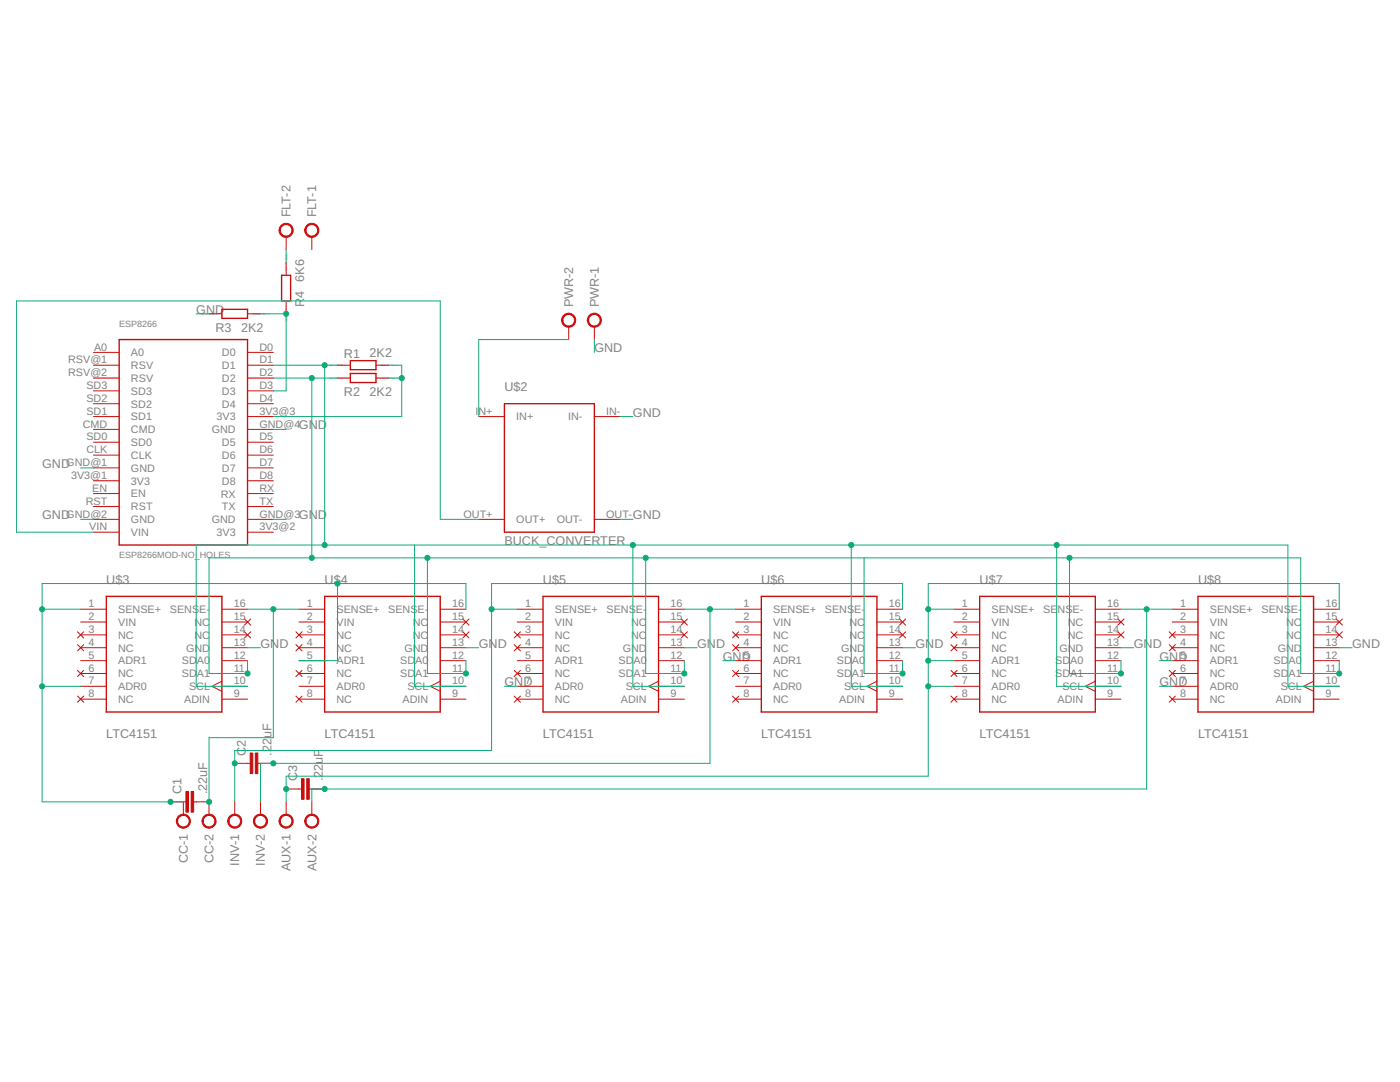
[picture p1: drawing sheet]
<svg xmlns="http://www.w3.org/2000/svg" width="279mm" height="216mm" viewBox="0 0 279 216" stroke-linecap="round" stroke-linejoin="round" font-family="sans-serif">
<g fill="none" stroke="#c90d0c" stroke-width=".2">
<path d="M57.1 47.2v2.6M57.1 52.4v2.5M62.2 47.2v2.6M18.6 72.9h5.2M18.6 75.4h5.2M18.6 70.3h5.2M18.6 78h5.2M41.7 62.6h2.6M49.4 72.9h5.1M49.4 75.4h5.1M49.4 70.3h5.1M49.4 78h5.1"/>
<path d="M49.4 62.6h2.6M57.1 60v2.6M67.4 72.9h2.5M67.4 75.4h2.5M75 72.9h2.6M75 75.4h2.6M113.5 65.2v2.6M118.6 65.2v2.6M18.6 83.1h5.2M18.6 80.6h5.2M18.6 85.7h5.2M18.6 88.2h5.2"/>
<path d="M18.6 90.8h5.2M18.6 93.4h5.2M18.6 95.9h5.2M18.6 98.5h5.2M49.4 83.1h5.1M49.4 80.6h5.1M49.4 85.7h5.1M49.4 88.2h5.1M49.4 90.8h5.1M49.4 93.4h5.1M49.4 95.9h5.1M49.4 98.5h5.1"/>
<path d="M95.5 83.1h5.2M118.6 83.1h5.1M18.6 103.6h5.2M18.6 101.1h5.2M18.6 106.2h5.2M49.4 103.6h5.1M49.4 101.1h5.1M49.4 106.2h5.1M95.5 103.6h5.2M118.6 103.6h5.1M15.5 126.1l1.2 1.2M15.5 128.6l1.2 1.3"/>
<path d="M15.5 133.8l1.2 1.2M15.5 138.9l1.2 1.2M16.1 121.6h5.1M16.1 124.1h5.1M16.1 126.7h5.1M16.1 129.2h5.1M16.1 131.8h5.1M16.1 134.4h5.1M16.1 136.9h5.1M16.1 139.5h5.1M16.7 126.1l-1.2 1.2M16.7 128.6l-1.2 1.3"/>
<path d="M16.7 133.8l-1.2 1.2M16.7 138.9l-1.2 1.2M44.3 121.6h5.1M44.3 124.1h5.1M44.3 126.7h5.1M44.3 129.2h5.1M44.3 131.8h5.1M44.3 134.4h5.1M44.3 136.9h5.1M44.3 139.5h5.1M44.3 135.9l-2 1 2 1M48.8 123.5l1.2 1.2"/>
<path d="M48.8 126.1l1.2 1.2M50 123.5l-1.2 1.2M50 126.1l-1.2 1.2M59.1 126.1l1.2 1.2M59.1 128.6l1.2 1.3M59.1 133.8l1.2 1.2M59.1 138.9l1.2 1.2M59.7 121.6h5.1M59.7 124.1h5.1M59.7 126.7h5.1M59.7 129.2h5.1M59.7 131.8h5.1"/>
<path d="M59.7 134.4h5.1M59.7 136.9h5.1M59.7 139.5h5.1M60.3 126.1l-1.2 1.2M60.3 128.6l-1.2 1.3M60.3 133.8l-1.2 1.2M60.3 138.9l-1.2 1.2M87.9 121.6h5.1M87.9 124.1h5.1M87.9 126.7h5.1M87.9 129.2h5.1M87.9 131.8h5.1"/>
<path d="M87.9 134.4h5.1M87.9 136.9h5.1M87.9 139.5h5.1M87.9 135.9l-2 1 2 1M92.4 123.5l1.2 1.2M92.4 126.1l1.2 1.2M93.6 123.5l-1.2 1.2M93.6 126.1l-1.2 1.2M102.6 126.1l1.3 1.2M102.6 128.6l1.3 1.3M102.6 133.8l1.3 1.2M102.6 138.9l1.3 1.2"/>
<path d="M103.2 121.6h5.2M103.2 124.1h5.2M103.2 126.7h5.2M103.2 129.2h5.2M103.2 131.8h5.2M103.2 134.4h5.2M103.2 136.9h5.2M103.2 139.5h5.2M103.9 126.1l-1.3 1.2M103.9 128.6l-1.3 1.3M103.9 133.8l-1.3 1.2M103.9 138.9l-1.3 1.2"/>
<path d="M131.4 121.6h5.2M131.4 124.1h5.2M131.4 126.7h5.2M131.4 129.2h5.2M131.4 131.8h5.2M131.4 134.4h5.2M131.4 136.9h5.2M131.4 139.5h5.2M131.4 135.9l-2 1 2 1M136 123.5l1.2 1.2M136 126.1l1.2 1.2M137.2 123.5l-1.2 1.2"/>
<path d="M137.2 126.1l-1.2 1.2M146.2 133.8l1.2 1.2M146.2 126.1l1.2 1.2M146.2 128.6l1.2 1.3M146.2 138.9l1.2 1.2M146.8 121.6h5.1M146.8 124.1h5.1M146.8 126.7h5.1M146.8 129.2h5.1M146.8 131.8h5.1M146.8 134.4h5.1M146.8 136.9h5.1"/>
<path d="M146.8 139.5h5.1M147.4 126.1l-1.2 1.2M147.4 128.6l-1.2 1.3M147.4 133.8l-1.2 1.2M147.4 138.9l-1.2 1.2M175 121.6h5.1M175 124.1h5.1M175 126.7h5.1M175 129.2h5.1M175 131.8h5.1M175 134.4h5.1M175 136.9h5.1"/>
<path d="M175 139.5h5.1M175 135.9l-2 1 2 1M179.5 123.5l1.2 1.2M179.5 126.1l1.2 1.2M180.7 123.5l-1.2 1.2M180.7 126.1l-1.2 1.2M189.8 126.1l1.2 1.2M189.8 128.6l1.2 1.3M189.8 133.8l1.2 1.2M189.8 138.9l1.2 1.2M190.4 121.6h5.1M190.4 124.1h5.1"/>
<path d="M190.4 126.7h5.1M190.4 129.2h5.1M190.4 131.8h5.1M190.4 134.4h5.1M190.4 136.9h5.1M190.4 139.5h5.1M191 126.1l-1.2 1.2M191 128.6l-1.2 1.3M191 133.8l-1.2 1.2M191 138.9l-1.2 1.2M218.6 121.6h5.1M218.6 124.1h5.1"/>
<path d="M218.6 126.7h5.1M218.6 129.2h5.1M218.6 131.8h5.1M218.6 134.4h5.1M218.6 136.9h5.1M218.6 139.5h5.1M218.6 135.9l-2 1 2 1M223.1 123.5l1.2 1.2M223.1 126.1l1.2 1.2M224.3 123.5l-1.2 1.2M224.3 126.1l-1.2 1.2M233.3 126.1l1.3 1.2"/>
<path d="M233.3 128.6l1.3 1.3M233.3 133.8l1.3 1.2M233.3 138.9l1.3 1.2M234 121.6h5.1M234 124.1h5.1M234 126.7h5.1M234 129.2h5.1M234 131.8h5.1M234 134.4h5.1M234 136.9h5.1M234 139.5h5.1M234.6 126.1l-1.3 1.2"/>
<path d="M234.6 128.6l-1.3 1.3M234.6 133.8l-1.3 1.2M234.6 138.9l-1.3 1.2M262.1 121.6h5.2M262.1 124.1h5.2M262.1 126.7h5.2M262.1 129.2h5.2M262.1 131.8h5.2M262.1 134.4h5.2M262.1 136.9h5.2M262.1 139.5h5.2M262.1 135.9l-1.9 1 1.9 1"/>
<path d="M266.7 123.5l1.2 1.2M266.7 126.1l1.2 1.2M267.9 123.5l-1.2 1.2M267.9 126.1l-1.2 1.2M34 160h3.1M36.6 160v2.6M38.7 160h3v2.6M46.8 160v2.6M46.8 152.3h3.1M51.5 152.3h3M52 160v2.6M57.1 160v2.6"/>
<path d="M57.1 157.4h3.1M61.7 157.4h3.1M62.2 160v2.6"/>
</g>
<path d="M56.2 54.9h1.8v5.1h-1.8zM23.8 67.8h25.6v41h-25.6zM44.3 61.7h5.1v1.8h-5.1zM69.9 72h5.1v1.8h-5.1zM69.9 74.5h5.1v1.8h-5.1zM100.7 80.6h17.9v25.6h-17.9zM21.2 119h23.1v23.1h-23.1zM64.8 119h23.1v23.1h-23.1zM108.4 119h23v23.1h-23zM151.9 119h23.1v23.1h-23.1zM195.5 119h23.1v23.1h-23.1zM239.1 119h23v23.1h-23z" fill="none" stroke="#c90d0c" stroke-width=".28"/>
<g fill="#c90d0c" stroke="#c90d0c" stroke-width=".2">
<path d="M117.6 62.9a1.41 1.41 0 0 1 2.2 .3 1.41 1.41 0 0 1-.8 2.1 1.41 1.41 0 0 1-1.8-1.4h.3a1.15 1.15 0 0 1 1.7-1 1.15 1.15 0 0 1 .1 2 1.15 1.15 0 0 1-1.8-.7v-.3h-.3z" fill-rule="evenodd"/>
<path d="M112.5 62.9a1.41 1.41 0 0 1 2.2 .3 1.41 1.41 0 0 1-.8 2.1 1.41 1.41 0 0 1-1.8-1.4h.2a1.16 1.16 0 0 1 1.6-1.1 1.16 1.16 0 0 1 .3 1.9 1.16 1.16 0 0 1-1.8-.5l-.1-.3h-.2z" fill-rule="evenodd"/>
<path d="M35.6 162.9a1.42 1.42 0 0 1 2.2 .2 1.42 1.42 0 0 1-.8 2.1 1.42 1.42 0 0 1-1.8-1.3h.3a1.15 1.15 0 0 1 1.7-1 1.15 1.15 0 0 1 .1 1.9 1.15 1.15 0 0 1-1.8-.7v-.2h-.3z" fill-rule="evenodd"/>
<path d="M40.7 162.9a1.41 1.41 0 0 1 2.2 .2 1.41 1.41 0 0 1-.8 2.1 1.41 1.41 0 0 1-1.8-1.3h.3a1.15 1.15 0 0 1 1.7-1 1.15 1.15 0 0 1 .1 1.9 1.15 1.15 0 0 1-1.8-.7v-.2h-.3z" fill-rule="evenodd"/>
<path d="M45.8 162.9a1.41 1.41 0 0 1 2.3 .2 1.41 1.41 0 0 1-.9 2.1 1.41 1.41 0 0 1-1.8-1.3h.3a1.15 1.15 0 0 1 1.6-1.1 1.15 1.15 0 0 1 .3 1.9 1.15 1.15 0 0 1-1.9-.6v-.2h-.3z" fill-rule="evenodd"/>
<path d="M50.9 162.9a1.42 1.42 0 0 1 2.3 .2 1.42 1.42 0 0 1-.8 2.1 1.42 1.42 0 0 1-1.8-1.3h.2a1.16 1.16 0 0 1 1.7-1.1 1.16 1.16 0 0 1 .2 1.9 1.16 1.16 0 0 1-1.8-.6l-.1-.2h-.2z" fill-rule="evenodd"/>
<path d="M56.1 162.9a1.42 1.42 0 0 1 2.2 .2 1.42 1.42 0 0 1-.8 2.1 1.42 1.42 0 0 1-1.8-1.3h.2a1.16 1.16 0 0 1 1.7-1.1 1.16 1.16 0 0 1 .3 1.9 1.16 1.16 0 0 1-1.9-.6l-.1-.2h-.2z" fill-rule="evenodd"/>
<path d="M61.2 162.9a1.42 1.42 0 0 1 2.2 .2 1.42 1.42 0 0 1-.8 2.1 1.42 1.42 0 0 1-1.8-1.3h.3a1.16 1.16 0 0 1 1.6-1.1 1.16 1.16 0 0 1 .3 1.9 1.16 1.16 0 0 1-1.9-.6v-.2h-.3z" fill-rule="evenodd"/>
<path d="M61.2 45a1.41 1.41 0 0 1 2.2 .2 1.41 1.41 0 0 1-.8 2.1 1.41 1.41 0 0 1-1.8-1.3h.3a1.16 1.16 0 0 1 1.6-1.1 1.16 1.16 0 0 1 .3 1.9 1.16 1.16 0 0 1-1.9-.6v-.2h-.3z" fill-rule="evenodd"/>
<path d="M56.1 45a1.41 1.41 0 0 1 2.2 .2 1.41 1.41 0 0 1-.8 2.1 1.41 1.41 0 0 1-1.8-1.3h.2a1.16 1.16 0 0 1 1.7-1.1 1.16 1.16 0 0 1 .3 1.9 1.16 1.16 0 0 1-1.9-.6l-.1-.2h-.2z" fill-rule="evenodd"/>
</g>
<g fill="#c90d0c" stroke="#c90d0c" stroke-width=".2">
<path d="M38.1 157.9h.6v4.2h-.6z"/>
<path d="M37.1 157.9h.5v4.2h-.5z"/>
<path d="M50.9 150.3h.6v4.1h-.6z"/>
<path d="M49.9 150.3h.5v4.1h-.5z"/>
<path d="M61.2 155.4h.5v4.1h-.5z"/>
<path d="M60.2 155.4h.5v4.1h-.5z"/>
</g>
<g fill="none" stroke="#0dab76" stroke-width=".2">
<path d="M57.1 49.8v2.6M39.2 62.6h2.5M52 62.6h5.1v15.4h-2.6M54.5 75.4h12.9M54.5 72.9h12.9M62.2 75.4v35.9M64.8 72.9v35.9M77.6 72.9h2.6v10.2h-25.7M77.6 75.4h2.6M113.5 67.8h-18v15.3M118.6 67.8v2.5M16.1 93.4h2.5"/>
<path d="M54.5 85.7h2.6M123.7 83.1h2.6M16.1 103.6h2.5M54.5 103.6h2.6M67.4 116.4v15.4h-7.7M82.7 108.8v28.1h10.3M85.3 111.3v23.1h7.7v-2.6M95.5 103.6h-7.6v-43.6h-84.6v46.2h15.3M123.7 103.6h2.6M126.3 108.8v28.1h10.3M128.9 111.3v23.1h7.7v-2.6M169.9 108.8v28.1h10.2"/>
<path d="M172.4 111.3v23.1h7.7v-2.6M210.9 108.8v28.1h12.8M213.4 111.3v23.1h10.3v-2.6M8.4 136.9h7.7M8.4 121.6h7.7M49.4 129.2h2.6M49.4 136.9h-10.2v-28.1h217.8v28.1h10.3M49.4 121.6h10.3M49.4 131.8v2.6h-7.7v-23.1h217.9v23.1h7.7v-2.6M54.5 121.6v25.6h-12.8v12.8M93 129.2h2.5M93 121.6v-5.2h-84.6v43.6h28.2"/>
<path d="M98.1 121.6h5.1M100.7 136.9h2.5M136.6 129.2h2.5M136.6 121.6h10.2M141.7 121.6v30.7h-89.7v7.7M144.3 131.8h2.5M180.1 129.2h2.6M180.1 121.6v-5.2h-82v33.4h-51.3v10.2M185.3 136.9h5.1M185.3 131.8h5.1M185.3 121.6h5.1M223.7 129.2h2.6"/>
<path d="M223.7 121.6h10.3M228.8 121.6v35.8h-166.6v2.6M231.4 136.9h2.6M231.4 131.8h2.6M267.3 129.2h2.6M267.3 121.6v-5.2h-82v38.5h-128.2v5.1"/>
</g>
<g fill="#0dab76" stroke="#0dab76" stroke-width=".2">
<circle cx="8.4" cy="121.6" r=".51"/>
<circle cx="67.4" cy="116.4" r=".51"/>
<circle cx="8.4" cy="136.9" r=".51"/>
<circle cx="34" cy="160" r=".51"/>
<circle cx="54.5" cy="121.6" r=".51"/>
<circle cx="41.7" cy="160" r=".51"/>
<circle cx="98.1" cy="121.6" r=".51"/>
<circle cx="46.8" cy="152.3" r=".51"/>
<circle cx="141.7" cy="121.6" r=".51"/>
<circle cx="54.5" cy="152.3" r=".51"/>
<circle cx="185.3" cy="121.6" r=".51"/>
<circle cx="185.3" cy="131.8" r=".51"/>
<circle cx="185.3" cy="136.9" r=".51"/>
<circle cx="57.1" cy="157.4" r=".51"/>
<circle cx="228.8" cy="121.6" r=".51"/>
<circle cx="64.8" cy="157.4" r=".51"/>
<circle cx="180.1" cy="134.4" r=".51"/>
<circle cx="223.7" cy="134.4" r=".51"/>
<circle cx="267.3" cy="134.4" r=".51"/>
<circle cx="213.4" cy="111.3" r=".51"/>
<circle cx="136.6" cy="134.4" r=".51"/>
<circle cx="128.9" cy="111.3" r=".51"/>
<circle cx="93" cy="134.4" r=".51"/>
<circle cx="62.2" cy="75.4" r=".51"/>
<circle cx="85.3" cy="111.3" r=".51"/>
<circle cx="62.2" cy="111.3" r=".51"/>
<circle cx="49.4" cy="134.4" r=".51"/>
<circle cx="80.2" cy="75.4" r=".51"/>
<circle cx="210.9" cy="108.8" r=".51"/>
<circle cx="169.9" cy="108.8" r=".51"/>
<circle cx="126.3" cy="108.8" r=".51"/>
<circle cx="64.8" cy="72.9" r=".51"/>
<circle cx="64.8" cy="108.8" r=".51"/>
<circle cx="57.1" cy="62.6" r=".51"/>
</g>
<g font-size="2.5" fill="#808080">
<text x="58" y="43.4" transform="rotate(-90 58 43.4)">FLT-2</text>
<text x="63.1" y="43.4" transform="rotate(-90 63.1 43.4)">FLT-1</text>
<text x="60.7" y="56.2" transform="rotate(-90 60.7 56.2)">6K6</text>
<text x="60.7" y="59.5" transform="rotate(-90 60.7 59.5)">4</text>
<text x="39.2" y="62.6">GND</text>
<text x="60.7" y="61.3" transform="rotate(-90 60.7 61.3)">R</text>
<text x="114.4" y="61.3" transform="rotate(-90 114.4 61.3)">PWR-2</text>
<text x="119.5" y="61.3" transform="rotate(-90 119.5 61.3)">PWR-1</text>
<text x="43" y="66.2">R3</text>
<text x="48.1" y="66.2">2K2</text>
<text x="68.6" y="71.4">R1</text>
<text x="73.8" y="71.3">2K2</text>
<text x="118.6" y="70.3">GND</text>
<text x="100.7" y="78">U$2</text>
<text x="68.6" y="79">R2</text>
<text x="73.8" y="79">2K2</text>
<text x="126.3" y="83.1">GND</text>
<text x="59.7" y="85.7">GND</text>
<text x="8.4" y="93.4">GND</text>
<text x="8.4" y="103.6">GND</text>
<text x="59.7" y="103.6">GND</text>
<text x="126.3" y="103.6">GND</text>
<text x="100.7" y="108.8">BUCK_CONVERTER</text>
<text x="21.2" y="116.4">U$3</text>
<text x="64.8" y="116.4">U$</text>
<text x="68" y="116.4">4</text>
<text x="108.4" y="116.4">U$5</text>
<text x="151.9" y="116.4">U$6</text>
<text x="195.5" y="116.4">U$7</text>
<text x="239.1" y="116.4">U$8</text>
<text x="52" y="129.3">GND</text>
<text x="95.6" y="129.3">GND</text>
<text x="139.1" y="129.3">GND</text>
<text x="144.3" y="131.8">GND</text>
<text x="182.7" y="129.3">GND</text>
<text x="226.3" y="129.3">GND</text>
<text x="231.4" y="131.8">GND</text>
<text x="269.8" y="129.3">GND</text>
<text x="100.7" y="136.9">GND</text>
<text x="231.4" y="136.9">GND</text>
<text x="21.2" y="147.2">LTC4151</text>
<text x="64.8" y="147.2">LTC4151</text>
<text x="108.4" y="147.2">LTC4151</text>
<text x="151.9" y="147.2">LTC4151</text>
<text x="195.5" y="147.2">LTC4151</text>
<text x="239.1" y="147.2">LTC4151</text>
<text x="49" y="150.8" transform="rotate(-90 49 150.8)">C2</text>
<text x="54.2" y="150.8" transform="rotate(-90 54.2 150.8)">.22uF</text>
<text x="59.3" y="155.9" transform="rotate(-90 59.3 155.9)">C3</text>
<text x="64.4" y="155.9" transform="rotate(-90 64.4 155.9)">.22uF</text>
<text x="36.2" y="158.5" transform="rotate(-90 36.2 158.5)">C1</text>
<text x="41.3" y="158.5" transform="rotate(-90 41.3 158.5)">.22uF</text>
<text x="37.5" y="172.3" transform="rotate(-90 37.5 172.3)">CC-1</text>
<text x="42.6" y="172.3" transform="rotate(-90 42.6 172.3)">CC-2</text>
<text x="47.8" y="172.7" transform="rotate(-90 47.8 172.7)">INV-1</text>
<text x="52.9" y="172.7" transform="rotate(-90 52.9 172.7)">INV-2</text>
<text x="58" y="173.8" transform="rotate(-90 58 173.8)">AUX-1</text>
<text x="63.1" y="173.8" transform="rotate(-90 63.1 173.8)">AUX-2</text>
</g>
<g font-size="2.2" fill="#808080">
<text x="18.8" y="69.9">A0</text>
<text x="26.1" y="71.1">A0</text>
<text x="44.3" y="71.1">D0</text>
<text x="51.8" y="69.9">D0</text>
<text x="13.6" y="72.5">RSV@1</text>
<text x="13.6" y="75.1">RSV@2</text>
<text x="17.2" y="77.6">SD3</text>
<text x="26.1" y="73.6">RSV</text>
<text x="26.1" y="76.2">RSV</text>
<text x="44.3" y="76.2">D2</text>
<text x="44.3" y="73.6">D1</text>
<text x="51.8" y="77.6">D3</text>
<text x="51.8" y="75.1">D2</text>
<text x="51.8" y="72.5">D1</text>
<text x="17.2" y="80.2">SD2</text>
<text x="17.2" y="82.8">SD1</text>
<text x="26.1" y="78.8">SD3</text>
<text x="26.1" y="81.3">SD2</text>
<text x="26.1" y="83.9">SD1</text>
<text x="43.2" y="83.9">3V3</text>
<text x="44.3" y="81.3">D4</text>
<text x="44.3" y="78.8">D3</text>
<text x="51.8" y="82.8">3V3@3</text>
<text x="51.8" y="80.2">D4</text>
<text x="94.9" y="82.8">IN+</text>
<text x="103" y="83.9">IN+</text>
<text x="113.4" y="83.9">IN-</text>
<text x="121" y="82.8">IN-</text>
<text x="16.5" y="85.3">CMD</text>
<text x="17.2" y="87.9">SD0</text>
<text x="26.1" y="86.5">CMD</text>
<text x="26.1" y="89">SD0</text>
<text x="42.3" y="86.5">GND</text>
<text x="44.3" y="89">D5</text>
<text x="51.8" y="87.9">D5</text>
<text x="51.8" y="85.3">GND@4</text>
<text x="13.2" y="93">GND@1</text>
<text x="14.2" y="95.6">3V3@1</text>
<text x="17.2" y="90.5">CLK</text>
<text x="26.1" y="91.6">CLK</text>
<text x="26.1" y="94.1">GND</text>
<text x="44.3" y="94.1">D7</text>
<text x="44.3" y="91.6">D6</text>
<text x="51.8" y="95.6">D8</text>
<text x="51.8" y="93">D7</text>
<text x="51.8" y="90.5">D6</text>
<text x="17.1" y="100.7">RST</text>
<text x="18.4" y="98.1">EN</text>
<text x="26.1" y="96.7">3V3</text>
<text x="26.1" y="99.3">EN</text>
<text x="26.1" y="101.8">RST</text>
<text x="44" y="99.3">RX</text>
<text x="44.3" y="101.8">TX</text>
<text x="44.3" y="96.7">D8</text>
<text x="51.8" y="100.7">TX</text>
<text x="51.8" y="98.1">RX</text>
<text x="13.2" y="103.3">GND@2</text>
<text x="17.8" y="105.8">VIN</text>
<text x="26.1" y="104.4">GND</text>
<text x="26.1" y="107">VIN</text>
<text x="42.3" y="104.4">GND</text>
<text x="43.2" y="107">3V3</text>
<text x="51.8" y="105.8">3V3@2</text>
<text x="51.8" y="103.3">GND@3</text>
<text x="92.5" y="103.3">OUT+</text>
<text x="103" y="104.4">OUT+</text>
<text x="111.1" y="104.4">OUT-</text>
<text x="121" y="103.3">OUT-</text>
<text x="17.7" y="121.2">1</text>
<text x="17.7" y="123.8">2</text>
<text x="23.6" y="122.3">SENSE+</text>
<text x="23.6" y="124.9">VIN</text>
<text x="33.9" y="122.3">SENS</text>
<text x="38.8" y="124.9">NC</text>
<text x="39.8" y="122.3">E-</text>
<text x="46.6" y="121.2">16</text>
<text x="46.6" y="123.8">15</text>
<text x="61.2" y="121.2">1</text>
<text x="61.2" y="123.8">2</text>
<text x="67.2" y="122.3">SENSE+</text>
<text x="67.2" y="124.9">VIN</text>
<text x="77.5" y="122.3">SENS</text>
<text x="82.4" y="124.9">NC</text>
<text x="83.3" y="122.3">E-</text>
<text x="90.2" y="121.2">16</text>
<text x="90.2" y="123.8">15</text>
<text x="104.8" y="121.2">1</text>
<text x="104.8" y="123.8">2</text>
<text x="110.7" y="122.3">SENSE+</text>
<text x="110.7" y="124.9">VIN</text>
<text x="121" y="122.3">SENS</text>
<text x="126" y="124.9">NC</text>
<text x="126.9" y="122.3">E-</text>
<text x="133.8" y="121.2">16</text>
<text x="133.8" y="123.8">15</text>
<text x="148.4" y="121.2">1</text>
<text x="148.4" y="123.8">2</text>
<text x="154.3" y="122.3">SENSE+</text>
<text x="154.3" y="124.9">VIN</text>
<text x="164.6" y="122.3">SENS</text>
<text x="169.5" y="124.9">NC</text>
<text x="170.5" y="122.3">E-</text>
<text x="177.4" y="121.2">16</text>
<text x="177.4" y="123.8">15</text>
<text x="191.9" y="121.2">1</text>
<text x="191.9" y="123.8">2</text>
<text x="197.9" y="122.3">SENSE+</text>
<text x="197.9" y="124.9">VIN</text>
<text x="208.2" y="122.3">SE</text>
<text x="211.1" y="122.3">NS</text>
<text x="213.1" y="124.9">NC</text>
<text x="214.1" y="122.3">E-</text>
<text x="220.9" y="121.2">16</text>
<text x="220.9" y="123.8">15</text>
<text x="235.5" y="121.2">1</text>
<text x="235.5" y="123.8">2</text>
<text x="241.4" y="122.3">SENSE+</text>
<text x="241.4" y="124.9">VIN</text>
<text x="251.8" y="122.3">SENS</text>
<text x="256.7" y="124.9">NC</text>
<text x="257.6" y="122.3">E-</text>
<text x="264.5" y="121.2">16</text>
<text x="264.5" y="123.8">15</text>
<text x="17.7" y="126.3">3</text>
<text x="17.7" y="128.9">4</text>
<text x="17.7" y="131.5">5</text>
<text x="23.6" y="127.5">NC</text>
<text x="23.6" y="130">NC</text>
<text x="37.1" y="130">GND</text>
<text x="38.8" y="127.5">NC</text>
<text x="46.6" y="126.3">14</text>
<text x="46.6" y="128.9">13</text>
<text x="46.6" y="131.5">12</text>
<text x="61.2" y="126.3">3</text>
<text x="61.2" y="128.9">4</text>
<text x="61.2" y="131.5">5</text>
<text x="67.2" y="127.5">NC</text>
<text x="67.2" y="130">NC</text>
<text x="80.7" y="130">GND</text>
<text x="82.4" y="127.5">NC</text>
<text x="90.2" y="126.3">14</text>
<text x="90.2" y="128.9">13</text>
<text x="90.2" y="131.5">12</text>
<text x="104.8" y="126.3">3</text>
<text x="104.8" y="128.9">4</text>
<text x="104.8" y="131.5">5</text>
<text x="110.7" y="127.5">NC</text>
<text x="110.7" y="130">NC</text>
<text x="124.3" y="130">GND</text>
<text x="126" y="127.5">NC</text>
<text x="133.8" y="126.3">14</text>
<text x="133.8" y="128.9">13</text>
<text x="133.8" y="131.5">12</text>
<text x="148.4" y="126.3">3</text>
<text x="148.4" y="128.9">4</text>
<text x="148.4" y="131.5">5</text>
<text x="154.3" y="127.5">NC</text>
<text x="154.3" y="130">NC</text>
<text x="167.8" y="130">GND</text>
<text x="169.5" y="127.5">NC</text>
<text x="177.4" y="126.3">14</text>
<text x="177.4" y="128.9">13</text>
<text x="177.4" y="131.5">12</text>
<text x="191.9" y="126.3">3</text>
<text x="191.9" y="128.9">4</text>
<text x="191.9" y="131.5">5</text>
<text x="197.9" y="127.5">NC</text>
<text x="197.9" y="130">NC</text>
<text x="211.4" y="130">GND</text>
<text x="213.1" y="127.5">NC</text>
<text x="220.9" y="126.3">14</text>
<text x="220.9" y="128.9">13</text>
<text x="220.9" y="131.5">12</text>
<text x="235.5" y="126.3">3</text>
<text x="235.5" y="128.9">4</text>
<text x="235.5" y="131.5">5</text>
<text x="241.4" y="127.5">NC</text>
<text x="241.4" y="130">NC</text>
<text x="255" y="130">GND</text>
<text x="256.7" y="127.5">NC</text>
<text x="264.5" y="126.3">14</text>
<text x="264.5" y="128.9">13</text>
<text x="264.5" y="131.5">12</text>
<text x="17.7" y="134">6</text>
<text x="17.7" y="136.6">7</text>
<text x="23.6" y="132.6">ADR1</text>
<text x="23.6" y="135.1">NC</text>
<text x="23.6" y="137.7">ADR0</text>
<text x="36.3" y="132.6">SD</text>
<text x="36.3" y="135.2">SD</text>
<text x="37.7" y="137.7">SCL</text>
<text x="39.3" y="132.6">A0</text>
<text x="39.3" y="135.2">A1</text>
<text x="46.6" y="134">11</text>
<text x="46.6" y="136.6">10</text>
<text x="61.2" y="134">6</text>
<text x="61.2" y="136.6">7</text>
<text x="67.2" y="132.6">ADR1</text>
<text x="67.2" y="135.1">NC</text>
<text x="67.2" y="137.7">ADR0</text>
<text x="79.9" y="132.6">SD</text>
<text x="79.9" y="135.2">SD</text>
<text x="81.3" y="137.7">SCL</text>
<text x="82.9" y="132.6">A0</text>
<text x="82.9" y="135.2">A1</text>
<text x="90.2" y="134">11</text>
<text x="90.2" y="136.6">10</text>
<text x="104.8" y="134">6</text>
<text x="104.8" y="136.6">7</text>
<text x="110.7" y="132.6">ADR1</text>
<text x="110.7" y="135.1">NC</text>
<text x="110.7" y="137.7">ADR0</text>
<text x="123.4" y="132.6">SD</text>
<text x="123.4" y="135.2">SD</text>
<text x="124.9" y="137.7">SCL</text>
<text x="126.4" y="132.6">A0</text>
<text x="126.4" y="135.2">A1</text>
<text x="133.8" y="134">11</text>
<text x="133.8" y="136.6">10</text>
<text x="148.4" y="134">6</text>
<text x="148.4" y="136.6">7</text>
<text x="154.3" y="132.6">ADR1</text>
<text x="154.3" y="135.1">NC</text>
<text x="154.3" y="137.7">ADR0</text>
<text x="167" y="132.6">SD</text>
<text x="167" y="135.2">SD</text>
<text x="168.5" y="137.7">SCL</text>
<text x="170" y="132.6">A0</text>
<text x="170" y="135.2">A1</text>
<text x="177.4" y="134">11</text>
<text x="177.4" y="136.6">10</text>
<text x="191.9" y="134">6</text>
<text x="191.9" y="136.6">7</text>
<text x="197.9" y="132.6">ADR1</text>
<text x="197.9" y="135.1">NC</text>
<text x="197.9" y="137.7">ADR0</text>
<text x="210.6" y="132.6">SD</text>
<text x="210.6" y="135.2">SDA1</text>
<text x="212" y="137.7">SCL</text>
<text x="213.6" y="132.6">A0</text>
<text x="220.9" y="134">11</text>
<text x="220.9" y="136.6">10</text>
<text x="235.5" y="134">6</text>
<text x="235.5" y="136.6">7</text>
<text x="241.4" y="132.6">ADR1</text>
<text x="241.4" y="135.1">NC</text>
<text x="241.4" y="137.7">ADR0</text>
<text x="254.2" y="132.6">SD</text>
<text x="254.2" y="135.2">SD</text>
<text x="255.6" y="137.7">SCL</text>
<text x="257.2" y="132.6">A0</text>
<text x="257.2" y="135.2">A1</text>
<text x="264.5" y="134">11</text>
<text x="264.5" y="136.6">10</text>
<text x="17.7" y="139.1">8</text>
<text x="23.6" y="140.3">NC</text>
<text x="36.8" y="140.3">ADIN</text>
<text x="46.6" y="139.1">9</text>
<text x="61.2" y="139.1">8</text>
<text x="67.2" y="140.3">NC</text>
<text x="80.3" y="140.3">ADIN</text>
<text x="90.2" y="139.1">9</text>
<text x="104.8" y="139.1">8</text>
<text x="110.7" y="140.3">NC</text>
<text x="123.9" y="140.3">ADIN</text>
<text x="133.8" y="139.1">9</text>
<text x="148.4" y="139.1">8</text>
<text x="154.3" y="140.3">NC</text>
<text x="167.5" y="140.3">ADIN</text>
<text x="177.4" y="139.1">9</text>
<text x="191.9" y="139.1">8</text>
<text x="197.9" y="140.3">NC</text>
<text x="211.1" y="140.3">ADIN</text>
<text x="220.9" y="139.1">9</text>
<text x="235.5" y="139.1">8</text>
<text x="241.4" y="140.3">NC</text>
<text x="254.6" y="140.3">ADIN</text>
<text x="264.5" y="139.1">9</text>
</g>
<g font-size="1.8" fill="#808080">
<text x="23.8" y="65.2">ESP8266</text>
<text x="23.8" y="111.3">ESP8266MOD-NO_HOLES</text>
</g>
<g font-size=".6" fill="#808080">
<text x="57.3" y="54" transform="rotate(-90 57.3 54)">SpiceOrder 2</text>
<text x="40.1" y="62.8">SpiceOrder 1</text>
<text x="50.3" y="62.8">SpiceOrder 2</text>
<text x="57.3" y="64.3" transform="rotate(-90 57.3 64.3)">SpiceOrder 1</text>
<text x="65.7" y="73.1">SpiceOrder 1</text>
<text x="65.7" y="75.6">SpiceOrder 1</text>
<text x="75.9" y="73.1">SpiceOrder 2</text>
<text x="75.9" y="75.6">SpiceOrder 2</text>
</g>
</svg>
